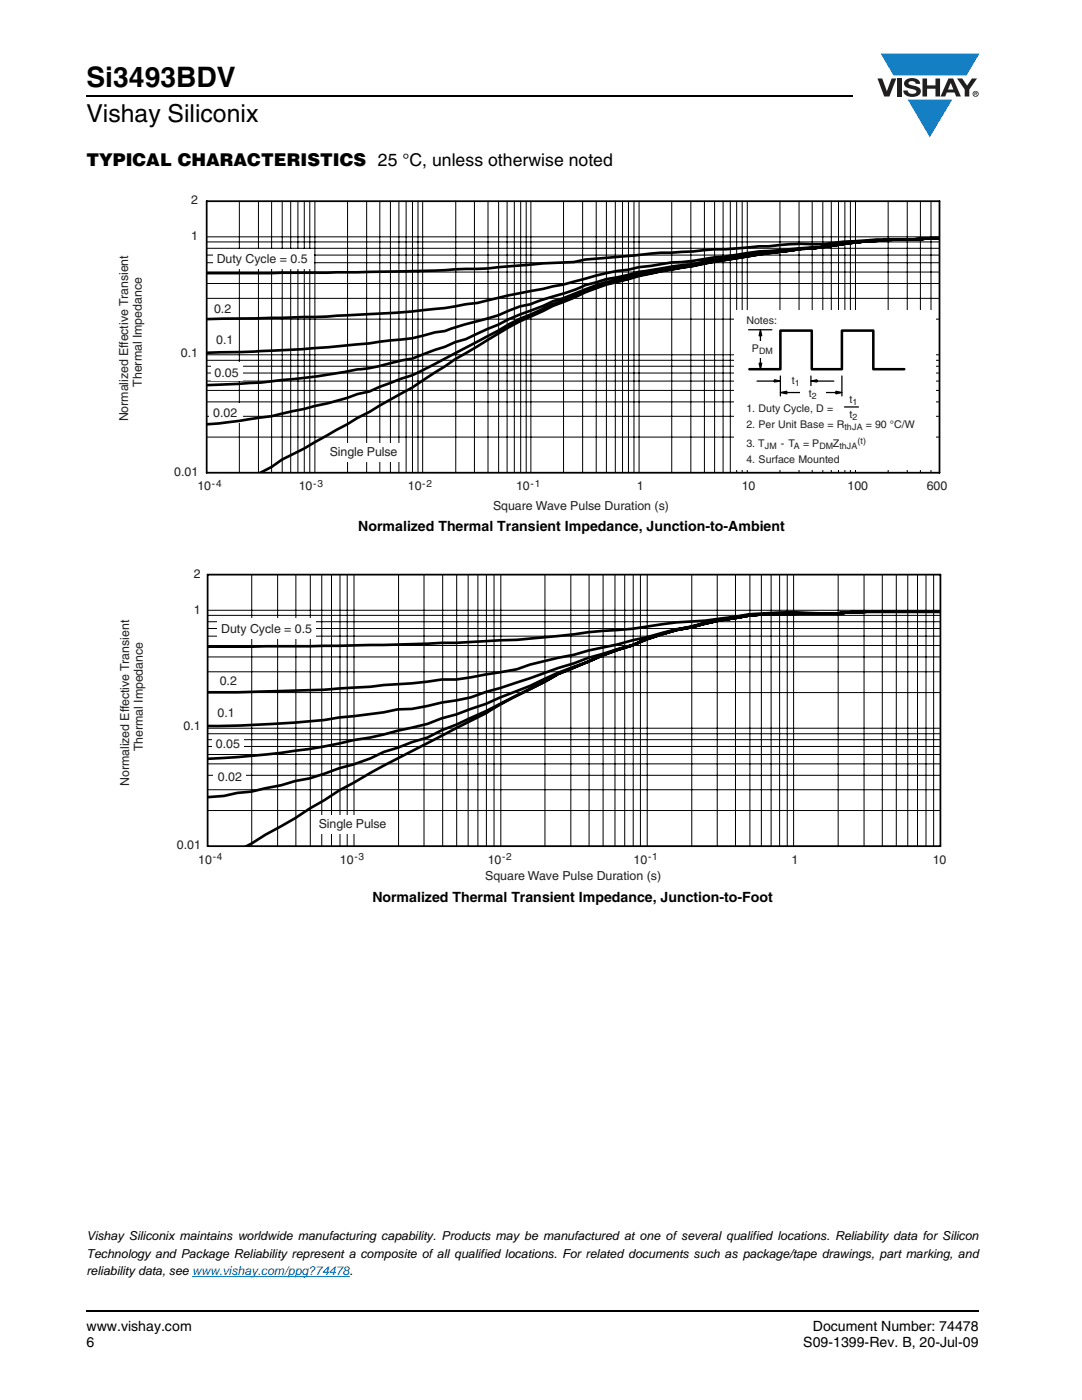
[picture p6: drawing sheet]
<svg xmlns="http://www.w3.org/2000/svg" width="216mm" height="279mm" viewBox="0 0 216 279" stroke-linecap="round" stroke-linejoin="round" font-family="sans-serif">
<path d="M17.1 18.9h.2v.3h-.2zM17.1 261.5h.2v.4h-.2z" fill="#000"/>
<path d="M17.3 19.1h152.9M17.3 261.7h178.1" fill="none" stroke="#000" stroke-width=".36"/>
<path d="M175.1 10.7h20.4v16.7h-20.4z" fill="#fff"/>
<g fill="#147fc3">
<path d="M175.7 10.7h19.7l-2.5 4.4h-3.8h-10.8z"/>
<path d="M181.1 19.9h8.9l-4.5 7.5z"/>
</g>
<g fill="#231f20">
<path d="M175.1 15.7h.9l1 2.5 .9-2.5h.9l-1.3 3.6h-1.1z"/>
<path d="M179 15.7h.9v3.6h-.9z"/>
<path d="M180.7 16a2.1 2.1 0 0 1 2.8 .3l.1 .4h-.9a.79 .79 0 0 0-.7-.5 .79 .79 0 0 0-.7 .4l.2 .3 1 .2a1.08 1.08 0 0 1 1.2 1.1 1.08 1.08 0 0 1-1.1 1.1 1.73 1.73 0 0 1-2.4-1.2h.9a.96 .96 0 0 0 .8 .6 .96 .96 0 0 0 1-.4 1.31 1.31 0 0 0-1.3-.6 1.03 1.03 0 0 1-1-.6 1.03 1.03 0 0 1 .1-1.1z"/>
<path d="M184.1 15.7h.9v1.3h1.7v-1.3h.9v3.6h-.9v-1.6h-1.7v1.6h-.9z"/>
<path d="M191 15.7h1l1 1.4 .9-1.4h1.1l-1.6 2.2v1.4h-.9v-1.4z"/>
<path d="M189.7 16.5l.5 1.4h-1zM189.2 15.7l-1.5 3.6h.9l.3-.8h1.6l.3 .8h.9l-1.5-3.6z"/>
<path d="M194.2 18.7a.46 .46 0 0 1 .9 0 .46 .46 0 0 1-.9 0zM194.1 18.7a.6 .6 0 0 0 1.2 0 .6 .6 0 0 0-1.2 0z"/>
<path d="M194.6 18.5h.2v.2h-.2zM194.4 18.4v.7h.2v-.3l.3 .3-.1-.3 .1-.2v-.2z"/>
</g>
<path d="M38.4 254.8h31.3" fill="none" stroke="#007ec4" stroke-width=".2"/>
<path d="M23.5 38.6h165.5v63.8h-165.5z" fill="#fff"/>
<g fill="none" stroke="#000" stroke-width=".2">
<path d="M41.2 47.3h146.3M41.2 48.3h146.3M41.2 54.3h146.3M41.2 56.6h146.3M41.2 59.5h146.3M41.2 52.4h146.3M41.2 49.6h146.3M41.2 50.9h146.3M47.8 40.2v54.1M51.6 40.2v54.1M54.2 40.2v54.1M56.3 40.2v54.1"/>
<path d="M58 40.2v54.1M59.4 40.2v54.1M60.7 40.2v54.1M61.8 40.2v54.1M62.8 40.2v54.1M69.4 40.2v54.1M73.2 40.2v54.1M75.8 40.2v54.1M77.9 40.2v54.1M79.6 40.2v54.1M81 40.2v54.1M82.3 40.2v54.1"/>
<path d="M83.4 40.2v54.1M84.3 40.2v54.1M90.9 40.2v54.1M94.7 40.2v54.1M97.4 40.2v54.1M99.5 40.2v54.1M101.2 40.2v54.1M102.6 40.2v54.1M103.9 40.2v54.1M105 40.2v54.1M105.9 40.2v54.1M112.4 40.2v54.1"/>
<path d="M116.3 40.2v54.1M119 40.2v54.1M121 40.2v54.1M122.8 40.2v54.1M124.2 40.2v54.1M125.4 40.2v54.1M126.5 40.2v54.1M127.5 40.2v54.1M134 40.2v54.1M137.8 40.2v54.1M140.6 40.2v54.1M142.6 40.2v54.1"/>
<path d="M144.3 40.2v54.1M145.7 40.2v54.1M147 40.2v54.1M148.1 40.2v54.1M149.1 40.2v54.1M155.6 40.2v54.1M159.4 40.2v54.1M162.1 40.2v54.1M164.2 40.2v54.1M165.9 40.2v54.1M167.3 40.2v54.1M168.6 40.2v54.1"/>
<path d="M169.7 40.2v54.1M170.7 40.2v54.1M177.2 40.2v54.1M181 40.2v54.1M183.7 40.2v54.1M185.8 40.2v54.1M41.2 63.7h146.3M41.2 71.9h146.3M41.2 73.1h146.3M41.2 74.4h146.3M41.2 76.1h146.3M41.2 77.9h146.3"/>
<path d="M41.2 70.8h146.3M41.2 80.2h146.3M41.2 83.1h146.3M41.2 87.2h146.3"/>
</g>
<g fill="#fff">
<path d="M42.2 66h5.1v3.5h-5.1z"/>
<path d="M42.1 72.3h6.3v3.7h-6.3z"/>
<path d="M41.7 80.4h6.6v4h-6.6z"/>
<path d="M68 88.5h12.4v3.7h-12.4z"/>
<path d="M42.5 49.9h20.1v3.8h-20.1z"/>
<path d="M146.6 62h40.1v31.8h-40.1z"/>
</g>
<g fill="none" stroke="#000" stroke-width=".25">
<path d="M149.4 65.8h4.6M151.1 76.1h3.8M154.5 75.8l1.2 .3-1.2 .1zM155.7 78.3l1.3-.2v.5zM155.7 75v4M156.6 78.3h3.8M161.8 76.1l1.2-.3v.4zM161.8 75v2M162.7 76.1h3.7M163.3 78.3h3.8M166.8 78.1l1.2 .2-1.2 .3zM168 75v4"/>
<path d="M168.5 81.2h2.8"/>
</g>
<path d="M154.5 75.8l1.2 .3-1.2 .1zM155.7 78.3l1.3-.2v.5zM161.8 76.1l1.2-.3v.4zM166.8 78.1l1.2 .2-1.2 .3z" fill="#000"/>
<g fill="#fff">
<path d="M156.3 74.4h5v3.3h-5z"/>
<path d="M159.7 77h5v3.4h-5z"/>
</g>
<path d="M151.5 72.5h.5l-.3 1.2zM151.7 65.8l.3 1.2h-.5z" fill="#000"/>
<path d="M151.5 72.5h.5l-.3 1.2zM151.7 65.8l.3 1.2h-.5zM151.7 66.7v6.1" fill="none" stroke="#000" stroke-width=".25"/>
<path d="M148.3 68h7.6v3.4h-7.6z" fill="#fff"/>
<path d="M149.5 73.7h6.2v-7.7h6.3v7.7h6v-7.7h6.3v7.7h6.1" fill="none" stroke="#000" stroke-width=".51"/>
<path d="M187.5 47.5l-6.1 .3h-6.5l-6.4 .4-4.5 .5a54 54 0 0 0-10.6 .5h-2l-6.7 .6h-2.2l-4.2 .4-6.4 .2-15.1 1.4-2.3 .5-6.1 .3-6.8 .6a73.5 73.5 0 0 1-10.8 .5l-4 .3-15.5 .3-30 .2M187.5 47.5l-14.5 .6-4.5 .4-4.5 .8-3.2 .2-6.3 .5a51.1 51.1 0 0 0-9.8 1.2l-2.2 .2a51 51 0 0 1-8.6 1l-4 .7-2.5 .2-2 .5a74.7 74.7 0 0 0-13 3l-10.8 2.1-6.3 1.6-2.3 .2a50.7 50.7 0 0 1-8.6 1.2 385 385 0 0 1-23.7 1.4l-19.4 .4M187.5 47.5l-6.1 .3a99.2 99.2 0 0 0-17.7 1.6l-1.3 .1a25.5 25.5 0 0 0-5.7 .6 80.1 80.1 0 0 0-9.8 1.2l-4.4 .5-4.2 .9-3.2 .3-7.7 1.3-2 .6-4.4 .8-4.2 1.2a54.1 54.1 0 0 1-9 3l-1.9 .8-2.1 .4a59.3 59.3 0 0 1-11.2 3.7l-3.8 1.3-2 .2a29.3 29.3 0 0 1-8.9 1.6 307.2 307.2 0 0 1-36.6 2.5M187.5 47.5l-4 .2a138.5 138.5 0 0 0-21.5 1.9 175 175 0 0 0-19.5 2.5l-8.6 1.5a85.9 85.9 0 0 0-10.8 2.3 38.1 38.1 0 0 0-8.6 2.8l-2.1 .8-2.1 .6-1.9 1a57.1 57.1 0 0 0-9 3.7l-6.4 2.9-2.2 .6-2 .9-2 .6-4.6 1.8-3 .5a47.9 47.9 0 0 1-8.9 1.8l-1.1 .2a188.2 188.2 0 0 1-27.9 2.8M187.5 47.5l-4 .2a138.5 138.5 0 0 0-21.5 1.9l-2.1 .1a390.9 390.9 0 0 0-23.9 3.7l-8.6 1.5-2 .7a38.7 38.7 0 0 0-10.9 3.6l-4.2 1.5-6.5 2.9-18.6 9.9a24.2 24.2 0 0 1-5.2 2.1l-4.2 1.6-2.1 .9-2.4 .5a52.5 52.5 0 0 1-8.5 2.4l-4.3 1a43.6 43.6 0 0 1-8.7 1.7l-6.1 .8-2.4 .2M187.5 47.5l-4 .2a138.5 138.5 0 0 0-21.5 1.9l-2.1 .1a442.7 442.7 0 0 0-30 4.9l-4.5 1.1a40.7 40.7 0 0 0-10.9 3.7l-4.2 1.7-1.9 1a65.1 65.1 0 0 0-13.1 7l-4.5 2.6-8.6 5.7-21.5 12.1-4.4 2.2-2.1 1.5-2.4 1.2" fill="none" stroke="#000" stroke-width=".53"/>
<path d="M41.2 40.2h146.3v54.1h-146.3z" fill="none" stroke="#000" stroke-width=".35"/>
<path d="M23.6 113.2h165.2v63.1h-165.2z" fill="#fff"/>
<g fill="none" stroke="#000" stroke-width=".2">
<path d="M50.2 114.7v54.2M55.4 114.7v54.2M59 114.7v54.2M61.9 114.7v54.2M64.2 114.7v54.2M66.1 114.7v54.2M67.8 114.7v54.2M69.3 114.7v54.2M70.6 114.7v54.2M79.5 114.7v54.2M84.6 114.7v54.2M88.3 114.7v54.2"/>
<path d="M91.1 114.7v54.2M93.4 114.7v54.2M95.4 114.7v54.2M97.1 114.7v54.2M98.6 114.7v54.2M99.9 114.7v54.2M108.7 114.7v54.2M113.9 114.7v54.2M117.5 114.7v54.2M120.3 114.7v54.2M122.7 114.7v54.2M124.7 114.7v54.2"/>
<path d="M126.3 114.7v54.2M127.8 114.7v54.2M129.1 114.7v54.2M138 114.7v54.2M143.1 114.7v54.2M146.8 114.7v54.2M149.6 114.7v54.2M151.9 114.7v54.2M153.9 114.7v54.2M155.6 114.7v54.2M157.1 114.7v54.2M158.4 114.7v54.2"/>
<path d="M167.2 114.7v54.2M172.4 114.7v54.2M176.1 114.7v54.2M178.8 114.7v54.2M181.1 114.7v54.2M183.1 114.7v54.2M184.8 114.7v54.2M186.3 114.7v54.2M41.4 125.4h146.3M41.4 124.1h146.3M41.4 127h146.3M41.4 138.2h146.3"/>
<path d="M41.4 134.1h146.3M41.4 131.1h146.3M41.4 128.8h146.3M41.4 122.8h146.3M41.4 121.8h146.3M41.4 145.3h146.3M41.4 157.6h146.3M41.4 154.7h146.3M41.4 152.4h146.3M41.4 150.6h146.3M41.4 149h146.3M41.4 147.6h146.3"/>
<path d="M41.4 146.4h146.3M41.4 161.8h146.3"/>
</g>
<g fill="#fff">
<path d="M42.3 146.8h6.3v3.2h-6.3z"/>
<path d="M42.5 153.3h6.5v3.7h-6.5z"/>
<path d="M62.6 162.8h15.9v3.7h-15.9z"/>
<path d="M43.4 123.5h19.7v4h-19.7z"/>
</g>
<path d="M187.7 122.1l-17.8 .1a66.8 66.8 0 0 1-11.7 0l-8.8 .4-2.8 .5a85.9 85.9 0 0 1-11.6 1.1l-2.7 .3a75.9 75.9 0 0 1-12.1 1.4l-8.8 1a142 142 0 0 1-14.4 1.1l-6 .3-14.4 .4-14.9 .3-20.3 .1M187.7 122.1h-14.7l-5.9 .3-8.9 .1a60.1 60.1 0 0 0-20.4 2.6l-2.8 .5-11.9 3-5.7 1.2-2.9 .9-3.1 .6-5.6 1.3-2.7 1-12.1 2h-2.9l-2.8 .4a458.6 458.6 0 0 1-43.9 2.2M187.7 122.1h-14.7l-5.9 .3-8.9 .1a48.9 48.9 0 0 0-11.6 .9 104.1 104.1 0 0 0-14.3 3l-3.3 1.1-2.8 1.2-8.8 2.6-2.9 1.1-3.1 .9a187.1 187.1 0 0 1-14.4 4.8l-3.1 1.1-2.9 .6-2.9 .4-5.9 1.3-2.8 .1a96.7 96.7 0 0 1-11.7 1.6l-3 .5-5.8 .5-10.8 .6-6.7 .1M187.7 122.1h-14.7l-5.9 .3-8.9 .1a48.9 48.9 0 0 0-11.6 .9l-2.9 .4-5.9 1.4a47.3 47.3 0 0 0-11.6 3.6l-3.1 .9-5.7 2.3a71.9 71.9 0 0 0-11.6 4.9l-6 2.3-2.8 1.3-6 2.1-2.9 .8-2.8 1.1-11.4 2.7-3.3 .5a166.7 166.7 0 0 1-29.2 3.7M187.7 122.1h-14.7l-5.9 .3-8.9 .1a48.9 48.9 0 0 0-11.6 .9l-2.9 .4-5.9 1.4a47.3 47.3 0 0 0-11.6 3.6l-6 2-8.8 3.7-2.8 1.6-5.5 2.7a124.6 124.6 0 0 1-15 6.9l-2.8 1.5-8.7 2.9-2.7 1.3-12.2 4-2.8 .5-2.8 .8-5.9 1.3-2.9 .2-2.6 .6-3.3 .3M187.7 122.1h-14.7l-5.9 .3-8.9 .1a48.9 48.9 0 0 0-11.6 .9l-2.9 .4-5.9 1.4a47.3 47.3 0 0 0-11.6 3.6 159.8 159.8 0 0 0-14.8 5.7l-5.5 3a77.1 77.1 0 0 0-8.9 4.8 712.8 712.8 0 0 0-29.3 15.4l-8.8 5.6-10 5.7" fill="none" stroke="#000" stroke-width=".53"/>
<path d="M41.4 114.7h146.3v54.2h-146.3z" fill="none" stroke="#000" stroke-width=".35"/>
<text font-size="5.6" x="17.3" y="17.4">Si3493BDV</text>
<text font-size="4.9" x="17.3" y="24.4">Vishay Siliconix</text>
<text font-size="3.5" x="17.3" y="33">TYPICAL CHARACTERISTICS 25 °C, unless otherwise noted</text>
<g font-size="2.8">
<text x="71.5" y="105.9">Normalized Thermal Transient Impedance, Junction-to-Ambient</text>
<text x="74.3" y="179.9">Normalized Thermal Transient Impedance, Junction-to-Foot</text>
<text x="17.3" y="265.6">www.vishay.com</text>
<text x="17.3" y="268.8">6</text>
<text x="160.3" y="268.8">S09-1399-Rev. B, 20-Jul-09</text>
<text x="162.2" y="265.6">Document Number: 74478</text>
</g>
<g font-size="2.5" fill="#231f20">
<text x="38.1" y="40.7">2</text>
<text x="38.1" y="47.9">1</text>
<text x="43.2" y="52.5">Duty Cycle = 0.5</text>
<text x="42.7" y="62.5">0.2</text>
<text x="36.1" y="71.2">0.1</text>
<text x="43.1" y="68.6">0.1</text>
<text x="28.3" y="77.2" transform="rotate(-90 28.3 77.2)">Thermal Impedance</text>
<text x="42.8" y="75.2">0.05</text>
<text x="42.5" y="83.2">0.02</text>
<text x="25.6" y="84.1" transform="rotate(-90 25.6 84.1)">Normalized Effective Transient</text>
<text x="34.7" y="94.9">0.01</text>
<text x="65.8" y="91">Single Pu</text>
<text x="76.2" y="91">lse</text>
<text x="39.4" y="97.9">10</text>
<text x="59.6" y="97.9">10</text>
<text x="81.4" y="97.9">10</text>
<text x="98.4" y="101.9">Square Wave Pulse Duration (s)</text>
<text x="103" y="97.9">10</text>
<text x="127.1" y="97.9">1</text>
<text x="148" y="97.9">10</text>
<text x="169.1" y="97.9">100</text>
<text x="184.9" y="97.9">600</text>
<text x="38.7" y="115.3">2</text>
<text x="38.7" y="122.5">1</text>
<text x="44.1" y="126.3">Duty Cycle = 0.5</text>
<text x="43.9" y="136.6">0.2</text>
<text x="43.4" y="143">0.1</text>
<text x="28.5" y="149.9" transform="rotate(-90 28.5 149.9)">Thermal Impedance</text>
<text x="36.6" y="145.8">0.1</text>
<text x="43.1" y="149.4">0.05</text>
<text x="43.5" y="155.8">0.02</text>
<text x="25.8" y="156.9" transform="rotate(-90 25.8 156.9)">Normalized Effective Transient</text>
<text x="63.6" y="165.3">Single Pulse</text>
<text x="35.3" y="169.5">0.01</text>
<text x="39.6" y="172.4">10</text>
<text x="67.8" y="172.4">10</text>
<text x="97.3" y="172.4">10</text>
<text x="126.4" y="172.4">10</text>
<text x="157.9" y="172.4">1</text>
<text x="186.1" y="172.4">10</text>
<text x="96.8" y="175.7">Square Wave Pulse Duration (s)</text>
</g>
<g font-size="2.5">
<text x="17.3" y="247.5">Vishay Siliconix maintains worldwide manufacturing capability. Products may be manufactured at one of several qualified locations. Reliability data for Silicon</text>
<text x="17.3" y="251">Technology and Package Reliability represent a composite of all qualified locations. For related documents such as package/tape drawings, part marking, and</text>
<text x="17.3" y="254.6">reliability data, see www.vishay.com/ppg?74478.</text>
</g>
<g font-size="2.1" fill="#231f20">
<text x="148.9" y="64.6">Notes:</text>
<text x="150" y="70.3">P</text>
<text x="158" y="76.6">t</text>
<text x="148.9" y="82.2">1. Duty Cycle, D =</text>
<text x="161.4" y="79.3">t</text>
<text x="169.5" y="80.5">t</text>
<text x="169.5" y="83.3">t</text>
<text x="148.9" y="85.4">2. Per Unit Base = R</text>
<text x="148.9" y="89.2">3. T</text>
<text x="155.8" y="89.2">- T</text>
<text x="160.2" y="89.2">= P</text>
<text x="166.2" y="89.2">Z</text>
<text x="172.8" y="85.4">= 90 °C/W</text>
<text x="148.9" y="92.5">4. Surface Mo</text>
<text x="162.3" y="92.5">unted</text>
</g>
<g font-size="2" fill="#231f20">
<text x="42.3" y="97.2">-4</text>
<text x="62.5" y="97.2">-3</text>
<text x="84.3" y="97.2">-2</text>
<text x="105.8" y="97.2">-1</text>
<text x="42.4" y="171.7">-4</text>
<text x="70.7" y="171.7">-3</text>
<text x="100.2" y="171.7">-2</text>
<text x="129.3" y="171.7">-1</text>
</g>
<g font-size="1.8" fill="#231f20">
<text x="151.5" y="70.7">DM</text>
<text x="158.6" y="77.1">1</text>
<text x="162" y="79.7">2</text>
<text x="170.1" y="80.9">1</text>
<text x="170.1" y="83.8">2</text>
<text x="152.6" y="89.6">JM</text>
<text x="158.4" y="89.6">A</text>
<text x="163.5" y="89.6">DM</text>
<text x="167.5" y="89.6">thJA</text>
<text x="168.5" y="85.8">thJA</text>
<text x="171.1" y="88.6">(t)</text>
</g>
</svg>
